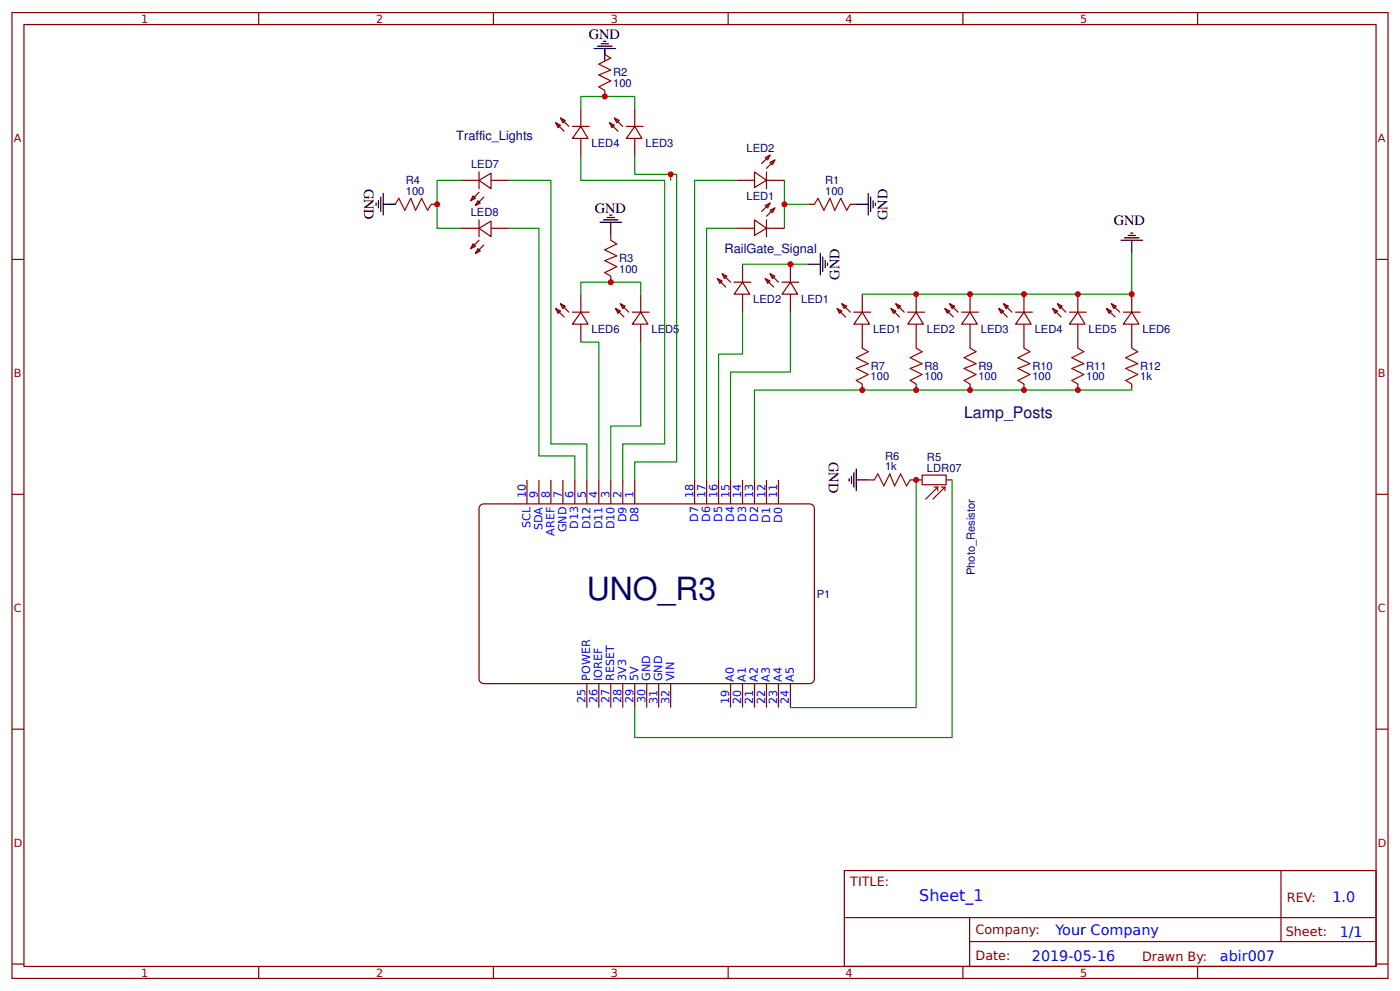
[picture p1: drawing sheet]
<svg xmlns="http://www.w3.org/2000/svg" width="309mm" height="219mm" viewBox="0 0 309 219" stroke-linecap="round" stroke-linejoin="round" font-family="sans-serif">
<g fill="none" stroke="#800" stroke-width=".26">
<path d="M2.6 2.8h304.1v213.2h-304.1zM5.3 5.4h298.7v208h-298.7zM57.1 2.8v2.6M109 2.8v2.6M133.6 10.7v1.3M133.6 20v1.3M160.9 2.8v2.6M212.7 2.8v2.6M264.6 2.8v2.6M101.9 39.8h3.9M105.8 39.8l2.7-1.6v3.5zM105.8 38v3.7"/>
<path d="M108.5 39.8h3.9M122.8 27.1l1 .5-.5 .6zM122.8 27.1l1.8 1.9M123.8 26.1l1.1 .5-.5 .5zM123.8 26.1l1.9 1.8M126.5 27.9h3.7M128.3 27.9l1.6 2.7h-3.4zM128.3 23.9v4M128.3 30.6v3.9M134.7 27.1l1 .5-.5 .6zM134.7 27.1l1.8 1.9M135.7 26.1l1.1 .5-.5 .5z"/>
<path d="M135.7 26.1l1.9 1.8M138.4 27.9h3.7M140.2 27.9l1.6 2.7h-3.4zM140.2 23.9v4M140.2 30.6v3.9M162.7 39.8h4M166.7 38l2.6 1.8-2.6 1.6zM169.1 34.8l1-.5-.5 1zM169.3 38v3.7M169.3 39.8h4M170.1 35.9l1.1-.6-.5 1.1zM170.1 34.3l-1.8 1.8"/>
<path d="M171.2 35.3l-1.9 1.9M2.6 57.3h2.7M86 45.1h1.3M95.2 45.1h1.4M101.9 50.4h3.9M104.5 43.3l.5 .5-1 .5zM104.5 53.8l.5 .6-1 .5zM105.6 44.3l.5 .5-1.1 .6zM105.6 54.9l.5 .5-1.1 .6zM105.8 50.4l2.7-1.6v3.5zM105.8 42.5l-1.8 1.8M105.8 48.6v3.7"/>
<path d="M105.8 53l-1.8 1.9M106.9 43.5l-1.9 1.9M106.9 54.1l-1.9 1.9M108.5 50.4h3.9M134.9 51.7v1.3M162.7 50.4h4M164 58.3v4M166.7 48.6l2.6 1.8-2.6 1.6zM169.1 45.4l1-.6-.5 1.1zM169.3 48.6v3.7M169.3 50.4h4M170.1 46.4l1.1-.5-.5 1.1z"/>
<path d="M170.1 44.8l-1.8 1.9M171.2 45.9l-1.9 1.9M174.6 58.3v4M178.6 45.1h1.3M187.9 45.1h1.3M304 57.3h2.7M122.8 68.1l1 .6-.5 .5zM122.8 68.1l1.8 1.9M123.8 67.1l1.1 .5-.5 .5zM123.8 67.1l1.9 1.8M126.5 68.9h3.7M128.3 68.9l1.6 2.7h-3.4z"/>
<path d="M128.3 65v3.9M128.3 71.6v3.9M134.9 61v1.3M136 68.1l1.1 .6-.6 .5zM136 68.1l1.8 1.9M137.1 67.1l1 .5-.5 .5zM137.1 67.1l1.8 1.8M139.7 68.9h3.7M141.6 68.9l1.5 2.7h-3.4zM141.6 65v3.9M141.6 71.6v3.9M158.5 61.5l1 .5-.5 .6z"/>
<path d="M158.5 61.5l1.8 1.9M159.5 60.5l1.1 .5-.5 .5zM159.5 60.5l1.9 1.8M162.2 62.3h3.7M164 62.3l1.6 2.7h-3.4zM164 65v3.9M169.1 61.5l1 .5-.5 .6zM169.1 61.5l1.8 1.9M170.1 60.5l1.1 .5-.5 .5zM170.1 60.5l1.9 1.8M172.8 62.3h3.7M174.6 62.3l1.6 2.7h-3.4z"/>
<path d="M174.6 65v3.9M184.9 68.1l1.1 .6-.5 .5zM184.9 68.1l1.9 1.9M186 67.1l1.1 .5-.6 .5zM186 67.1l1.9 1.8M188.6 68.9h3.8M190.5 68.9l1.6 2.7h-3.5zM190.5 65v3.9M190.5 71.6v5.3M196.8 68.1l1.1 .6-.5 .5zM196.8 68.1l1.9 1.9M197.9 67.1l1.1 .5-.6 .5z"/>
<path d="M197.9 67.1l1.9 1.8M200.6 68.9h3.7M202.4 68.9l1.6 2.7h-3.4zM202.4 65v3.9M202.4 71.6v5.3M208.8 68.1l1 .6-.5 .5zM208.8 68.1l1.8 1.9M209.8 67.1l1.1 .5-.6 .5zM209.8 67.1l1.9 1.8M212.5 68.9h3.7M214.3 68.9l1.6 2.7h-3.4zM214.3 65v3.9"/>
<path d="M214.3 71.6v5.3M220.7 68.1l1 .6-.5 .5zM220.7 68.1l1.8 1.9M221.7 67.1l1.1 .5-.6 .5zM221.7 67.1l1.9 1.8M224.4 68.9h3.7M226.2 68.9l1.6 2.7h-3.4zM226.2 65v3.9M226.2 71.6v5.3M232.6 68.1l1 .6-.5 .5zM232.6 68.1l1.8 1.9M233.6 67.1l1.1 .5-.5 .5z"/>
<path d="M233.6 67.1l1.9 1.8M236.3 68.9h3.7M238.1 68.9l1.6 2.7h-3.4zM238.1 65v3.9M238.1 71.6v5.3M244.5 68.1l1 .6-.5 .5zM244.5 68.1l1.8 1.9M245.5 67.1l1.1 .5-.5 .5zM245.5 67.1l1.9 1.8M248.2 68.9h3.7M250 68.9l1.6 2.7h-3.4zM250 65v3.9"/>
<path d="M250 71.6v5.3M190.5 84.8v1.3M202.4 84.8v1.3M214.3 84.8v1.3M226.2 84.8v1.3M238.1 84.8v1.3M250 84.8v1.3M2.6 109.1h2.7M116.4 106v5.3M119.1 106v5.3M121.7 106v5.3M124.4 106v5.3"/>
<path d="M127 106v5.3M129.6 106v5.3M132.3 106v5.3M134.9 106v5.3M137.6 106v5.3M140.2 106v5.3M153.5 106v5.3M156.1 106v5.3M158.7 106v5.3M161.4 106v5.3M164 106v5.3M166.7 106v5.3"/>
<path d="M169.3 106v5.3M172 106v5.3M191.8 106h1.3M201.1 106h1.3M304 109.1h2.7M129.6 150.9v5.3M132.3 150.9v5.3M134.9 150.9v5.3M137.6 150.9v5.3M140.2 150.9v5.3M142.9 150.9v5.3M145.5 150.9v5.3"/>
<path d="M148.2 150.9v5.3M161.4 150.9v5.3M164 150.9v5.3M166.7 150.9v5.3M169.3 150.9v5.3M172 150.9v5.3M174.6 150.9v5.3M2.6 161h2.7M304 161h2.7M186.5 192.2h117.5v21.2h-117.5zM283 192.2v15.7M2.6 212.9h2.7"/>
<path d="M57.1 213.4v2.6M109 213.4v2.6M160.9 213.4v2.6M186.6 202.6h117.3M212.7 213.4v2.6M214.2 207.9h89.7M214.2 202.6v10.6M264.6 213.4v2.6M304 212.9h2.7"/>
</g>
<path d="M106 111.7l.9-.4h72a1.06 1.06 0 0 1 1 1v37.6a1.06 1.06 0 0 1-1 1h-72a1.06 1.06 0 0 1-1.1-1v-37.6z" fill="none" stroke="#800000" stroke-width=".26"/>
<path d="M133.6 12l1.3 .8-2.6 1.4 2.6 1.3-2.6 1 2.6 1.4-2.6 1.3 1.3 .8M87.3 45.1l.8-1.3 1.3 2.6 1.4-2.6 1 2.6 1.3-2.6 1.4 2.6 .7-1.3M134.9 53l1.4 .8-2.7 1.4 2.7 1.3-2.7 1 2.7 1.4-2.7 1.3 1.3 .8M179.9 45.1l.8-1.3 1.3 2.6 1.4-2.6 1 2.6 1.3-2.6 1.4 2.6 .8-1.3M190.5 76.9l1.3 .8-2.6 1.3 2.6 1.3-2.6 1.1 2.6 1.3-2.6 1.3 1.3 .8M202.4 76.9l1.3 .8-2.6 1.3 2.6 1.3-2.6 1.1 2.6 1.3-2.6 1.3 1.3 .8M214.3 76.9l1.3 .8-2.6 1.3 2.6 1.3-2.6 1.1 2.6 1.3-2.6 1.3 1.3 .8M226.2 76.9l1.3 .8-2.6 1.3 2.6 1.3-2.6 1.1 2.6 1.3-2.6 1.3 1.3 .8M238.1 76.9l1.3 .8-2.6 1.3 2.6 1.3-2.6 1.1 2.6 1.3-2.6 1.3 1.3 .8M250 76.9l1.4 .8-2.7 1.3 2.7 1.3-2.7 1.1 2.7 1.3-2.7 1.3 1.3 .8M193.1 106l.8-1.4 1.4 2.7 1.3-2.7 1 2.7 1.4-2.7 1.3 2.7 .8-1.3" fill="none" stroke="#a00000" stroke-width=".26"/>
<g fill="none" stroke="#080" stroke-width=".26">
<path d="M101.9 39.8h-5.3v10.6h5.3M112.4 39.8h9.3v58.2h7.9v8M128.3 23.9v-2.6h11.9v2.6M128.3 34.5v5.3h18.5v58.2h-9.2v8M140.2 34.5v4h9.3v63.5h-9.3v4M148.2 38.5v1.3M162.7 39.8h-9.2v66.2M173.3 39.8v5.3M112.4 50.4h6.7v50.3h7.9v5.3M162.7 50.4h-6.6v55.6M164 58.3h14.6M178.6 45.1h-5.3v5.3"/>
<path d="M250 55.7v9.3h-59.5M128.3 65v-2.7h13.3v2.7M128.3 75.5h4v30.5M141.6 75.5v18.6h-6.7v11.9M164 68.9v9.3h-5.3v27.8M174.6 68.9v13.3h-13.2v23.8M250 86.1h-83.3v19.9M202.4 106v50.2h-27.8M210.3 106v56.9h-70.1v-6.7"/>
</g>
<g fill="none" stroke="#000" stroke-width=".26">
<path d="M131.2 10.7h4.8M132 10.2h3.2M132.8 9.7h1.6M133.3 9.1h.6M133.6 10.7v2.7M83.1 44.8v.6M83.6 44.3v1.6M84.1 43.5v3.2M84.7 45.1h2.6M84.7 42.7v4.8M132.6 49.1h4.7M133.3 48.6h3.2"/>
<path d="M134.1 48h1.6M134.7 47.5h.5M134.9 49.1v2.6M178.6 58.3h2.6M181.2 56v4.7M181.8 56.8v3.1M182.3 57.5v1.6M182.8 58.1v.5M189.2 45.1h2.6M191.8 42.7v4.8M192.4 43.5v3.2M192.9 44.3v1.6"/>
<path d="M193.4 44.8v.6M247.6 53h4.8M248.4 52.5h3.2M249.2 52h1.6M249.8 51.5h.5M250 53v2.7M187.6 105.7v.5M188.1 105.2v1.6M188.6 104.4v3.2M189.2 106h2.6M189.2 103.6v4.7"/>
</g>
<path d="M202.4 106h1.3M203.7 104.9h5.3v2.1h-5.3zM206.4 107.6h.8M207.2 107.6l-2.7 2.6M207.2 107.6v.7M208 107.6h.8M208.8 107.6l-2.7 2.6M208.8 107.6v.7M209 106h1.3" fill="none" stroke="#840000" stroke-width=".26"/>
<g fill="#c00">
<circle cx="174.6" cy="58.3" r=".66"/>
<circle cx="250" cy="65" r=".66"/>
<circle cx="238.1" cy="65" r=".66"/>
<circle cx="226.2" cy="65" r=".66"/>
<circle cx="214.3" cy="65" r=".66"/>
<circle cx="202.4" cy="65" r=".66"/>
<circle cx="202.4" cy="106" r=".66"/>
<circle cx="173.3" cy="45.1" r=".66"/>
<circle cx="96.6" cy="45.1" r=".66"/>
<circle cx="133.6" cy="21.3" r=".66"/>
<circle cx="134.9" cy="62.3" r=".66"/>
<circle cx="148.2" cy="38.5" r=".66"/>
<circle cx="238.1" cy="86.1" r=".66"/>
<circle cx="226.2" cy="86.1" r=".66"/>
<circle cx="214.3" cy="86.1" r=".66"/>
<circle cx="202.4" cy="86.1" r=".66"/>
<circle cx="190.5" cy="86.1" r=".66"/>
</g>
<text font-size="7.1" fill="#000080" x="129.6" y="132.4">UNO_R3</text>
<text font-size="3.5" fill="#000080" x="213" y="92.2">Lamp_Posts</text>
<text font-size="3.5" fill="#00f" x="203.1" y="199">Sheet_1</text>
<g font-size="3.2">
<text x="130.1" y="8.6">GND</text>
<text x="80.4" y="41.7" transform="rotate(90 80.4 41.7)">GND</text>
<text x="131.4" y="47">GND</text>
<text x="196.1" y="48.6" transform="rotate(-90 196.1 48.6)">GND</text>
<text x="246.1" y="49.6">GND</text>
<text x="185.5" y="61.8" transform="rotate(-90 185.5 61.8)">GND</text>
<text x="183.1" y="102" transform="rotate(90 183.1 102)">GND</text>
</g>
<g font-size="3.2" fill="#00f">
<text x="294.4" y="199.2">1.0</text>
<text x="233.2" y="206.3">Your Company</text>
<text x="296" y="206.9">1/1</text>
<text x="228" y="212.2">2019-05-16</text>
<text x="269.5" y="212.1">abir007</text>
</g>
<g font-size="2.8" fill="#000080">
<text x="100.8" y="30.8">Traffic_Lights</text>
<text x="160.1" y="56">RailGate_Signal</text>
</g>
<g font-size="2.8" fill="#800">
<text x="187.9" y="195.7">TITLE:</text>
<text x="284.3" y="199.2">REV:</text>
<text x="215.5" y="206.3">Company:</text>
<text x="284.1" y="206.8">Sheet:</text>
<text x="215.5" y="212.1">Date:</text>
<text x="252.3" y="212.1">Drawn By:</text>
</g>
<g font-size="2.5" fill="#800">
<text x="31.2" y="5">1</text>
<text x="83.1" y="5">2</text>
<text x="134.9" y="5">3</text>
<text x="186.8" y="5">4</text>
<text x="238.7" y="5">5</text>
<text x="3" y="31.4">A</text>
<text x="304.4" y="31.4">A</text>
<text x="3" y="83.2">B</text>
<text x="304.4" y="83.2">B</text>
<text x="3" y="135.1">C</text>
<text x="304.4" y="135.1">C</text>
<text x="3" y="186.9">D</text>
<text x="304.4" y="186.9">D</text>
<text x="31.2" y="215.6">1</text>
<text x="83.1" y="215.6">2</text>
<text x="134.9" y="215.6">3</text>
<text x="186.8" y="215.6">4</text>
<text x="238.7" y="215.6">5</text>
</g>
<g font-size="2.5" fill="#000080">
<text x="135.5" y="16.9">R2</text>
<text x="135.5" y="19.3">100</text>
<text x="130.7" y="32.5">LED4</text>
<text x="142.6" y="32.5">LED3</text>
<text x="164.9" y="33.5">LED2</text>
<text x="89.7" y="40.7">R4</text>
<text x="104.1" y="37.2">LED7</text>
<text x="182.3" y="40.6">R1</text>
<text x="89.7" y="43">100</text>
<text x="104" y="47.8">LED8</text>
<text x="164.9" y="44.1">LED1</text>
<text x="182.3" y="43">100</text>
<text x="136.8" y="57.9">R3</text>
<text x="136.8" y="60.3">100</text>
<text x="166.4" y="66.8">LED2</text>
<text x="177" y="66.8">LED1</text>
<text x="130.7" y="73.5">LED6</text>
<text x="143.9" y="73.5">LED5</text>
<text x="192.9" y="73.4">LED1</text>
<text x="204.8" y="73.4">LED2</text>
<text x="216.7" y="73.4">LED3</text>
<text x="228.6" y="73.4">LED4</text>
<text x="240.5" y="73.4">LED5</text>
<text x="252.4" y="73.4">LED6</text>
<text x="192.4" y="81.6">R7</text>
<text x="204.3" y="81.6">R8</text>
<text x="216.2" y="81.6">R9</text>
<text x="228.1" y="81.6">R10</text>
<text x="240" y="81.6">R11</text>
<text x="251.9" y="81.6">R12</text>
<text x="192.4" y="84">100</text>
<text x="204.3" y="84">100</text>
<text x="216.2" y="84">100</text>
<text x="228.1" y="84">100</text>
<text x="240" y="84">100</text>
<text x="251.9" y="84">1k</text>
<text x="195.5" y="101.5">R6</text>
<text x="204.8" y="101.7">R5</text>
<text x="195.5" y="103.8">1k</text>
<text x="204.8" y="104.1">LDR07</text>
<text x="180.4" y="132">P1</text>
<text x="215.4" y="127" transform="rotate(-90 215.4 127)">Photo_Resistor</text>
</g>
<g font-size="2.5" fill="#00f">
<text x="116.2" y="110.1" transform="rotate(-90 116.2 110.1)">10</text>
<text x="118.8" y="110.1" transform="rotate(-90 118.8 110.1)">9</text>
<text x="121.5" y="110.1" transform="rotate(-90 121.5 110.1)">8</text>
<text x="124.1" y="110.1" transform="rotate(-90 124.1 110.1)">7</text>
<text x="126.7" y="109.9" transform="rotate(-90 126.7 109.9)">6</text>
<text x="129.4" y="110" transform="rotate(-90 129.4 110)">5</text>
<text x="132" y="110" transform="rotate(-90 132 110)">4</text>
<text x="134.7" y="110" transform="rotate(-90 134.7 110)">3</text>
<text x="137.3" y="110" transform="rotate(-90 137.3 110)">2</text>
<text x="140" y="110" transform="rotate(-90 140 110)">1</text>
<text x="153.2" y="109.9" transform="rotate(-90 153.2 109.9)">18</text>
<text x="155.8" y="109.9" transform="rotate(-90 155.8 109.9)">17</text>
<text x="158.5" y="109.9" transform="rotate(-90 158.5 109.9)">16</text>
<text x="161.1" y="109.9" transform="rotate(-90 161.1 109.9)">15</text>
<text x="163.8" y="109.9" transform="rotate(-90 163.8 109.9)">14</text>
<text x="166.4" y="109.9" transform="rotate(-90 166.4 109.9)">13</text>
<text x="169.1" y="110.1" transform="rotate(-90 169.1 110.1)">12</text>
<text x="171.7" y="110.1" transform="rotate(-90 171.7 110.1)">11</text>
<text x="117.2" y="116.6" transform="rotate(-90 117.2 116.6)">SCL</text>
<text x="119.9" y="117" transform="rotate(-90 119.9 117)">SDA</text>
<text x="122.5" y="118.3" transform="rotate(-90 122.5 118.3)">AREF</text>
<text x="125.2" y="117.6" transform="rotate(-90 125.2 117.6)">GND</text>
<text x="127.8" y="116.8" transform="rotate(-90 127.8 116.8)">D13</text>
<text x="130.5" y="116.9" transform="rotate(-90 130.5 116.9)">D12</text>
<text x="133.1" y="116.9" transform="rotate(-90 133.1 116.9)">D11</text>
<text x="135.7" y="116.9" transform="rotate(-90 135.7 116.9)">D10</text>
<text x="138.4" y="115.3" transform="rotate(-90 138.4 115.3)">D9</text>
<text x="141" y="115.3" transform="rotate(-90 141 115.3)">D8</text>
<text x="154.3" y="115.3" transform="rotate(-90 154.3 115.3)">D7</text>
<text x="156.9" y="115.3" transform="rotate(-90 156.9 115.3)">D6</text>
<text x="159.5" y="115.3" transform="rotate(-90 159.5 115.3)">D5</text>
<text x="162.2" y="115.3" transform="rotate(-90 162.2 115.3)">D4</text>
<text x="164.8" y="115.3" transform="rotate(-90 164.8 115.3)">D3</text>
<text x="167.5" y="115.3" transform="rotate(-90 167.5 115.3)">D2</text>
<text x="170.1" y="115.4" transform="rotate(-90 170.1 115.4)">D1</text>
<text x="172.8" y="115.4" transform="rotate(-90 172.8 115.4)">D0</text>
<text x="129.3" y="155.3" transform="rotate(-90 129.3 155.3)">25</text>
<text x="130.4" y="150.3" transform="rotate(-90 130.4 150.3)">POWER</text>
<text x="132" y="155.3" transform="rotate(-90 132 155.3)">26</text>
<text x="133" y="150.3" transform="rotate(-90 133 150.3)">IOREF</text>
<text x="134.6" y="155.3" transform="rotate(-90 134.6 155.3)">27</text>
<text x="135.7" y="150.3" transform="rotate(-90 135.7 150.3)">RESET</text>
<text x="137.3" y="155.3" transform="rotate(-90 137.3 155.3)">28</text>
<text x="138.3" y="150.3" transform="rotate(-90 138.3 150.3)">3V3</text>
<text x="139.9" y="155.3" transform="rotate(-90 139.9 155.3)">29</text>
<text x="141" y="150.3" transform="rotate(-90 141 150.3)">5V</text>
<text x="142.6" y="155.3" transform="rotate(-90 142.6 155.3)">30</text>
<text x="143.6" y="150.3" transform="rotate(-90 143.6 150.3)">GND</text>
<text x="145.3" y="155.4" transform="rotate(-90 145.3 155.4)">31</text>
<text x="146.3" y="150.4" transform="rotate(-90 146.3 150.4)">GND</text>
<text x="147.9" y="155.4" transform="rotate(-90 147.9 155.4)">32</text>
<text x="149" y="150.4" transform="rotate(-90 149 150.4)">VIN</text>
<text x="161.1" y="155.5" transform="rotate(-90 161.1 155.5)">19</text>
<text x="162.1" y="150.5" transform="rotate(-90 162.1 150.5)">A0</text>
<text x="163.7" y="155.5" transform="rotate(-90 163.7 155.5)">20</text>
<text x="164.8" y="150.5" transform="rotate(-90 164.8 150.5)">A1</text>
<text x="166.4" y="155.5" transform="rotate(-90 166.4 155.5)">21</text>
<text x="167.4" y="150.5" transform="rotate(-90 167.4 150.5)">A2</text>
<text x="169" y="155.5" transform="rotate(-90 169 155.5)">22</text>
<text x="170.1" y="150.5" transform="rotate(-90 170.1 150.5)">A3</text>
<text x="171.7" y="155.5" transform="rotate(-90 171.7 155.5)">23</text>
<text x="172.7" y="150.5" transform="rotate(-90 172.7 150.5)">A4</text>
<text x="174.3" y="155.5" transform="rotate(-90 174.3 155.5)">24</text>
<text x="175.4" y="150.5" transform="rotate(-90 175.4 150.5)">A5</text>
</g>
</svg>
